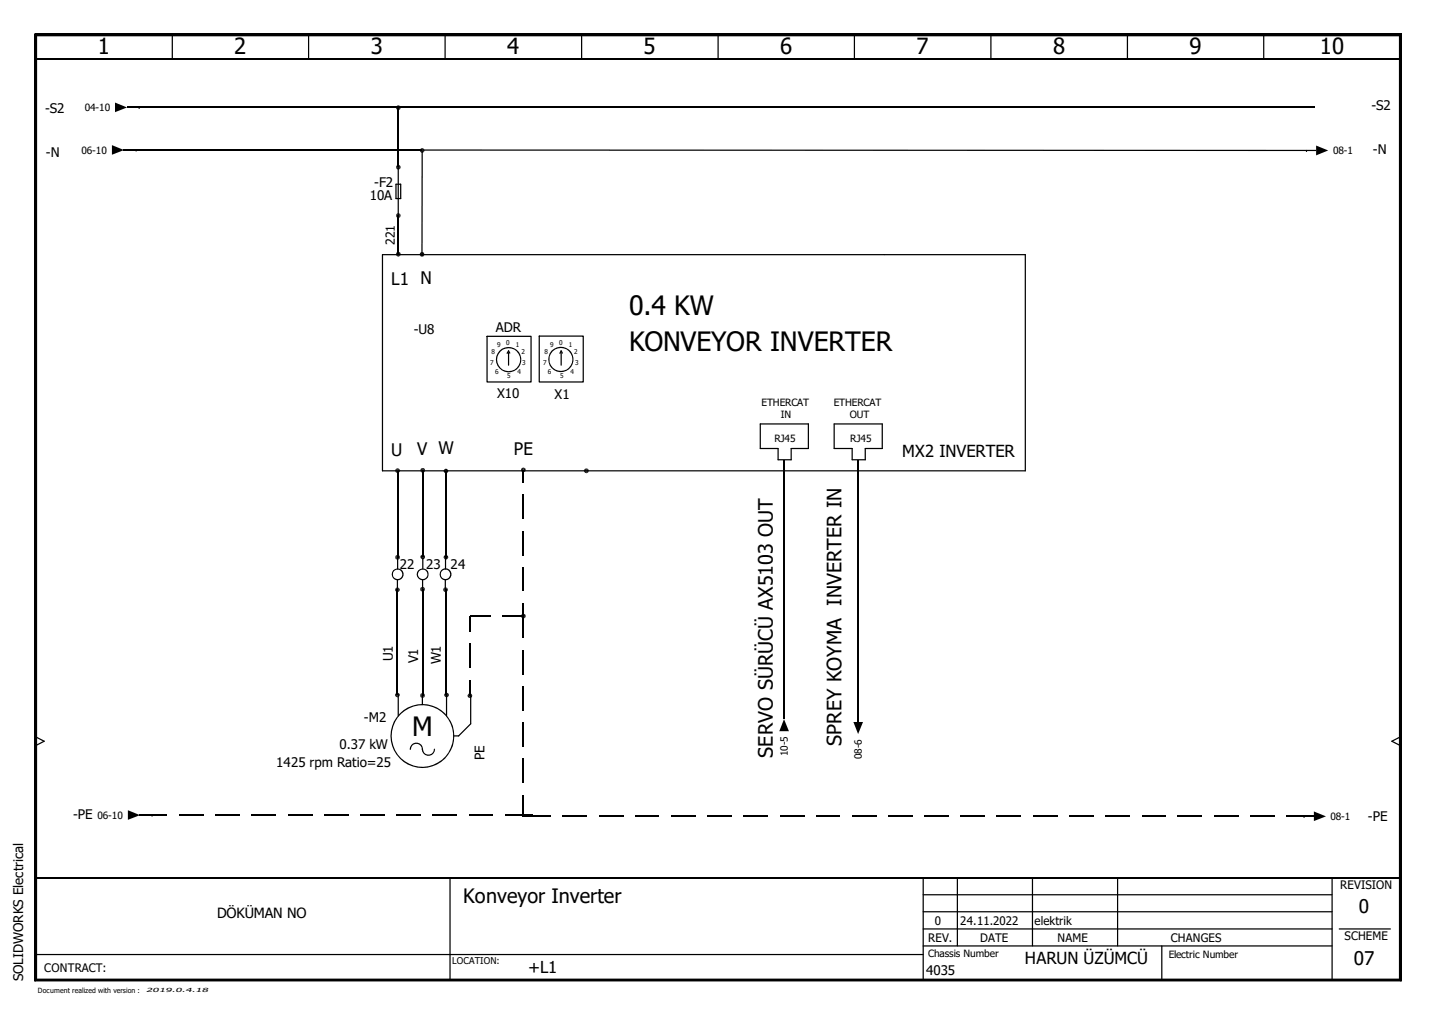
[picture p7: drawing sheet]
<svg xmlns="http://www.w3.org/2000/svg" width="297mm" height="210mm" viewBox="0 0 297 210" stroke-linecap="round" stroke-linejoin="round" font-family="sans-serif">
<path d="M0 0h297v209.9h-297z" fill="none" stroke="#fff" stroke-width=".21"/>
<g fill="none" stroke="#000" stroke-width=".25">
<path d="M35.6 7.2v4.9M63.8 7.2v4.9M92.1 7.2v4.9M120.3 7.2v4.9M148.5 7.2v4.9M176.7 7.2v4.9M205 7.2v4.9M233.2 7.2v4.9M261.4 7.2v4.9M25.6 31h61.7M26.2 22.2h245.7M28.1 31h.1"/>
<path d="M28.8 22.2h.1M81.9 38.1h1v3h-1zM82.4 22.3v30.3M270.3 31.1h.1M79.1 52.7h133v44.7h-133zM100.7 69.6h9.2v9.4h-9.2zM105.2 72.9v2.6M105.4 73l-.2-.4-.3 .5M111.5 69.5h9.1v9.5h-9.1zM116.1 72.9v2.6M116.3 73l-.2-.4-.3 .5M82.3 97.3v18"/>
<path d="M87.5 97.2v18M92.2 97.4v17.8M108.2 97.2v2.6M157.3 87.7h9.9v5.1h-3.5v2.3h-2.8v-2.3h-3.6zM162.2 95.2v53.5M172.5 87.7h10v5.1h-3.5v2.3h-2.7v-2.3h-3.8zM177.5 95.2v54.1M82.2 119.9v1.8M82.3 115.4v2.3M87.4 119.9v1.8M87.5 115.4v2.3M92.1 119.9v1.8"/>
<path d="M92.2 115.4v2.3M108.2 102.3v5M108.2 109.8v5M108.2 117.3v5M82.2 122v21.7M87.4 121.9v23.8M92.2 122v21.7M97.2 133.1v5M101.5 127.4h-4.3v3.2M104 127.4h4.2M108.2 124.8v7.1M108.2 134.4v5"/>
<path d="M7.4 152.4l1.7 .9-1.7 .9M82.4 143.7v4.3M92.4 143.7v4.3M97.2 140.6v3.3M97.4 143.7v6l-2.5 2.5h-1.1M108.2 141.9v5M108.2 149.4v4.9M108.2 156.8v5M162.2 146.2h.1M177.5 147.3h.1M289.6 152.4l-1.7 .9 1.7 .9M28.9 168.6h5.7"/>
<path d="M31.5 168.6h.1M37.1 168.6h5M44.6 168.6h5M52.1 168.6h5M59.6 168.6h5M67 168.6h5M74.5 168.6h5M82 168.6h5M89.5 168.6h5M97 168.6h4.9M104.4 168.6h5.7M108.2 164.3v4.5h5.7"/>
<path d="M116.4 168.8h5M123.9 168.8h5M131.4 168.8h5M138.8 168.8h5M146.3 168.8h5M153.8 168.8h5M161.3 168.8h5M168.8 168.8h5M176.3 168.8h5M183.8 168.8h5M191.3 168.8h5M198.8 168.8h4.9"/>
<path d="M206.2 168.8h5M213.7 168.8h5M221.2 168.8h5M228.7 168.8h5M236.2 168.8h4.9M243.6 168.8h5M251.1 168.8h5M258.6 168.8h5M266.1 168.8h5.7M269.7 168.8h.1M7.4 197.4h183.6M93.1 181.5v21.2"/>
<path d="M191 195.6h84.5M191 181.5v21.2M191 192.1h84.5M191 188.6h84.5M191 185h84.5M198 181.5v14.1M213.6 181.5v14.1M231.2 181.5v14.1M240.3 195.6v7.1M275.5 181.5v21.2M277 192.1h10.6"/>
</g>
<path d="M7.2 7.2h282.6M7.2 202.7h282.6" fill="none" stroke="#000" stroke-width=".38"/>
<g fill="#000">
<path d="M7.2 7l.4 .4zM289.8 7l-.3 .4zM23.2 30l2.5 1-2.5 1zM23.8 21.2l2.5 1-2.5 1zM81.9 22.3h.5l-.4 .3zM81.9 34.6h.5l-.4 .3zM82 21.9l.4 .3-.5 .1zM82 22.6l.4-.3v.5zM82 34.2l.4 .3-.5 .1zM82 34.9l.4-.3v.5zM82 21.9l.4-.1v.4zM82.4 22.3l.4 .3-.4 .2z"/>
<path d="M82 34.2l.4-.1v.4zM82.4 34.6l.4 .3-.4 .2zM82.4 21.8l.4 .1-.4 .3zM82.4 22.3h.5l-.1 .3zM82.4 34.1l.4 .1-.4 .3zM82.4 34.6h.5l-.1 .3zM82.4 22.2l.4-.3 .1 .4zM82.4 34.5l.4-.3 .1 .4zM86.8 31.1l.5 .1-.3 .3zM87 30.8l.3 .3h-.5zM87 31.5l.3-.3v.4zM87 30.8l.3-.2v.5z"/>
<path d="M87.3 31.2l.4 .3-.4 .1zM87.3 30.6l.4 .2-.3 .3zM87.4 31.1h.4l-.1 .4zM87.4 31.1l.3-.3 .1 .3zM272.2 30.1l2.5 1-2.5 1zM81.9 52.6h.5l-.4 .3zM81.9 44.6h.5l-.4 .3zM82 52.2l.3 .4h-.4zM82 52.9l.4-.3v.5zM82 44.2l.4 .3-.5 .1zM82 44.9l.4-.3v.5zM82 52.2l.4-.1v.4z"/>
<path d="M82.4 52.6l.4 .3-.4 .2zM82 44.2l.4-.1v.4zM82.4 44.6l.4 .3-.4 .2zM82.4 52.1l.4 .1-.4 .3zM82.4 52.6h.5l-.1 .3zM82.4 44.1l.4 .1-.4 .3zM82.4 44.6h.5l-.1 .3zM82.4 52.5l.4-.3 .1 .4zM82.4 44.5l.4-.3 .1 .4zM86.8 52.6h.4l-.3 .4zM86.9 52.2l.3 .4h-.4zM87.2 52.6l.1 .5-.4-.1z"/>
<path d="M86.9 52.2l.4-.1v.4zM87.3 52.7l.4 .3-.4 .1zM87.3 52.1l.4 .1-.4 .4zM87.3 52.6h.5l-.1 .4zM87.3 52.6l.4-.4 .1 .4zM81.7 97.3l.5 .1-.3 .3zM81.9 97l.3 .3h-.5zM81.9 97.7l.4-.3v.4zM81.9 97l.4-.2v.5zM82.3 97.4l.3 .3-.3 .1zM82.3 96.8l.3 .2-.3 .3zM82.3 97.3h.5l-.2 .4z"/>
<path d="M82.3 97.3l.3-.3 .2 .3zM86.9 97.2l.5 .1-.3 .3zM87.1 96.9l.3 .3h-.5zM87.4 97.3l.1 .4-.4-.1zM87.1 96.9l.4-.1v.4zM87.5 97.3l.3 .3-.3 .1zM87.5 96.8l.3 .1-.3 .3zM87.5 97.3l.4-.1-.1 .4zM87.5 97.2l.3-.3 .1 .3zM91.7 97.4l.5 .1-.3 .2zM91.9 97.1l.3 .3h-.5zM92.2 97.5v.4l-.3-.2z"/>
<path d="M91.9 97.1l.3-.2v.5zM92.2 97.5l.4 .2-.4 .2zM92.2 96.9l.4 .2-.3 .3zM92.3 97.4h.4l-.1 .3zM92.3 97.4l.3-.3 .1 .3zM107.8 97.2h.4l-.3 .3zM107.9 96.8l.3 .4h-.4zM108.2 97.2v.5l-.3-.2zM107.9 96.8l.3-.1v.5zM108.2 97.2l.4 .3-.4 .2zM108.2 96.7l.4 .1-.3 .4zM108.3 97.2h.5l-.2 .3z"/>
<path d="M108.3 97.2l.3-.4 .2 .4zM120.8 97.4h.4l-.3 .3zM120.9 97l.3 .4h-.4zM121.2 97.4l.1 .5-.4-.2zM120.9 97l.4-.1v.4zM121.3 97.4l.4 .3-.4 .2zM121.3 96.9l.4 .1-.4 .3zM121.3 97.4h.5l-.1 .3zM121.3 97.3l.4-.3 .1 .4zM81.7 115.3h.5l-.3 .3zM81.9 114.9l.3 .4h-.5zM82.2 115.3l.1 .4-.4-.1z"/>
<path d="M81.9 114.9l.4-.1v.4zM82.3 115.3l.3 .3-.3 .1zM82.3 114.8l.3 .1-.3 .3zM82.3 115.3h.5l-.2 .3zM82.6 114.9l.2 .4h-.5zM86.9 115.2h.5l-.3 .3zM87.1 114.8l.3 .4h-.5zM87.1 115.5l.4-.3v.5zM87.1 114.8l.4-.1v.4zM87.5 115.2l.3 .3-.3 .2zM87.5 114.7l.3 .1-.3 .3zM87.5 115.2h.4l-.1 .3z"/>
<path d="M87.5 115.1l.3-.3 .1 .4zM91.7 115.2l.5 .1-.3 .3zM91.9 114.9l.3 .3h-.5zM92.2 115.3v.4l-.3-.1zM91.9 114.9l.3-.2v.5zM92.2 115.3l.4 .3-.4 .1zM92.2 114.7l.4 .2-.3 .3zM92.3 115.2h.4l-.1 .4zM92.3 115.2l.3-.3 .1 .3zM81.7 122h.5l-.3 .3zM81.9 121.6l.3 .4h-.5zM82.2 122v.5l-.3-.2z"/>
<path d="M81.9 121.6l.3-.1v.4zM82.2 122l.3 .3-.3 .2zM82.2 121.5l.3 .1-.2 .3zM82.3 122h.4l-.2 .3zM82.3 121.9l.2-.3 .2 .4zM86.9 121.9h.5l-.4 .3zM87 121.5l.4 .4h-.5zM87.4 121.9v.4l-.4-.1zM87 121.5l.4-.1v.4zM87.4 121.9l.4 .3-.4 .1zM87.4 121.4l.4 .1-.3 .3zM87.5 121.9h.4l-.1 .3z"/>
<path d="M87.8 121.5l.1 .4h-.4zM91.6 122h.5l-.3 .3zM91.8 121.6l.3 .4h-.5zM92.1 122l.1 .5-.4-.2zM91.8 121.6l.4-.1v.4zM92.2 122l.3 .3-.3 .2zM92.2 121.5l.3 .1-.3 .3zM92.2 122h.5l-.2 .3zM92.5 121.6l.2 .4h-.5zM107.8 127.4l.4 .1-.3 .3zM107.9 127l.3 .4h-.4zM108.2 127.5v.4l-.3-.1z"/>
<path d="M107.9 127l.3-.1v.5zM108.2 127.5l.4 .3-.4 .1zM108.2 126.9l.4 .1-.3 .4zM108.3 127.5l.5-.1-.2 .4zM108.3 127.4l.3-.4 .2 .4zM81.7 143.7l.5 .1-.3 .3zM81.9 143.4l.3 .3h-.5zM82.2 143.8v.4l-.3-.1zM81.9 143.4l.3-.2v.5zM82.2 143.8l.3 .3-.3 .1zM82.2 143.2l.3 .2-.2 .3zM82.3 143.7h.4l-.2 .4z"/>
<path d="M82.3 143.7l.2-.3 .2 .3zM86.9 143.8h.5l-.4 .4zM87 143.5l.4 .3h-.5zM87 144.2l.4-.3v.4zM87 143.5l.4-.2v.5zM87.4 143.9l.4 .3-.4 .1zM87.4 143.3l.4 .2-.3 .3zM87.5 143.8h.4l-.1 .4zM87.8 143.5l.1 .3h-.4zM91.9 143.7l.4 .1-.3 .3zM92 143.4l.3 .3h-.4zM92.3 143.8l.1 .4-.4-.1z"/>
<path d="M92 143.4l.4-.2v.5zM92.4 143.8l.3 .3-.3 .1zM92.4 143.2l.3 .2-.3 .3zM92.4 143.7h.5l-.2 .4zM92.4 143.7l.3-.3 .2 .3zM96.7 143.9h.5l-.3 .3zM96.9 143.5l.3 .4h-.5zM97.2 143.9v.5l-.3-.2zM96.9 143.5l.3-.1v.4zM97.2 143.9l.3 .3-.3 .2zM97.2 143.4l.3 .1-.3 .3zM97.2 143.9h.5l-.2 .3z"/>
<path d="M97.5 143.5l.2 .4h-.5zM162.2 148.7l1 2.5h-2zM176.5 149.3h2l-1 2.5zM26.5 167.6l2.5 1-2.5 .9zM271.8 167.8l2.5 1-2.5 1zM7.6 202.5l-.4 .4zM289.5 202.5l.3 .4z"/>
<path d="M103.3 72.6a2.64 2.64 0 0 1 4.2 .4 2.64 2.64 0 0 1-1.6 3.9 2.64 2.64 0 0 1-3.3-2.5h.2a2.39 2.39 0 0 0 3.4 2.1 2.39 2.39 0 0 0 .6-3.9 2.39 2.39 0 0 0-3.9 1.1l-.1 .7h-.2l.1-.7z" fill-rule="evenodd"/>
<path d="M114.1 72.5a2.63 2.63 0 0 1 4.1 .4 2.63 2.63 0 0 1-1.4 3.9 2.63 2.63 0 0 1-3.4-2.5h.3a2.38 2.38 0 0 0 3.2 2.2 2.38 2.38 0 0 0 .9-3.8 2.38 2.38 0 0 0-3.8 .5l-.3 .5v.6h-.3l.3-1.2z" fill-rule="evenodd"/>
<path d="M81.3 117.9a1.24 1.24 0 0 1 2 .2 1.24 1.24 0 0 1-.7 1.8 1.24 1.24 0 0 1-1.6-1.1h.3a.99 .99 0 0 0 1.4 .8 .99 .99 0 0 0 .2-1.7 .99 .99 0 0 0-1.6 .5v.4h-.3z" fill-rule="evenodd"/>
<path d="M86.5 117.9a1.24 1.24 0 0 1 2 .3 1.24 1.24 0 0 1-.7 1.8 1.24 1.24 0 0 1-1.6-1.2h.2a.99 .99 0 0 0 1.4 .9 .99 .99 0 0 0 .3-1.6 .99 .99 0 0 0-1.6 .3l-.1 .4h-.2z" fill-rule="evenodd"/>
<path d="M91.2 117.9a1.24 1.24 0 0 1 2 .2 1.24 1.24 0 0 1-.7 1.8 1.24 1.24 0 0 1-1.6-1.1h.3a.98 .98 0 0 0 1.4 .8 .98 .98 0 0 0 .2-1.6 .98 .98 0 0 0-1.6 .4v.4h-.3z" fill-rule="evenodd"/>
<path d="M82.7 147.5a6.6 6.6 0 0 1 10.4 1.4 6.6 6.6 0 0 1-4 9.7 6.6 6.6 0 0 1-8.3-6.4h.2a6.4 6.4 0 0 0 9.2 5.7 6.4 6.4 0 0 0 .9-10.8 6.4 6.4 0 0 0-10 4.1l-.1 1h-.2a6.7 6.7 0 0 1 1.9-4.7z" fill-rule="evenodd"/>
<path d="M87.2 154.9h.3a1.12 1.12 0 0 0 1.1 1.2 1.12 1.12 0 0 0 1.1-1.2h.3a1.38 1.38 0 0 1-1.4 1.4 1.38 1.38 0 0 1-1.4-1.4z" fill-rule="evenodd"/>
<path d="M85.1 154.1a1.37 1.37 0 0 1 1.5-.4 1.37 1.37 0 0 1 .9 1.2h-.3a1.12 1.12 0 0 0-1.1-1.1 1.12 1.12 0 0 0-1.1 1.1h-.3z" fill-rule="evenodd"/>
<circle cx="84.9" cy="154.9" r=".12"/>
<circle cx="87.4" cy="154.9" r=".12"/>
<circle cx="89.9" cy="154.9" r=".12"/>
</g>
<g fill="none" stroke="#000" stroke-width=".21">
<path d="M7.2 7l.4 .4zM7.2 7h282.6zM7.2 7v195.9zM7.2 7h282.6v195.9h-282.6zM7.6 7.4h281.9zM7.6 7.4v195.1zM7.6 7.4h281.9v195.1h-281.9zM289.5 7.4v195.1zM289.8 7l-.3 .4zM289.8 7v195.9zM7.2 202.9h282.6zM7.6 202.5l-.4 .4z"/>
<path d="M7.6 202.5h281.9zM289.5 202.5l.3 .4z"/>
</g>
<path d="M7.4 7v195.9M7.4 12.1h282.2M289.6 7v195.9M87.3 31.1h184.9M7.4 181.5h282.2" fill="none" stroke="#000" stroke-width=".34"/>
<path d="M87.3 31.1v21.5" fill="none" stroke="#000" stroke-width=".3"/>
<g font-size="5.5">
<text x="130.1" y="65.1">0.4 KW</text>
<text x="130.1" y="72.5">KONVEYOR INVERTER</text>
<text x="85.3" y="152.2">M</text>
</g>
<g font-size="4.6">
<text x="20.2" y="11.3">1</text>
<text x="48.5" y="11.3">2</text>
<text x="76.7" y="11.3">3</text>
<text x="104.9" y="11.3">4</text>
<text x="133.1" y="11.3">5</text>
<text x="161.4" y="11.3">6</text>
<text x="189.6" y="11.3">7</text>
<text x="217.8" y="11.3">8</text>
<text x="246" y="11.3">9</text>
<text x="273" y="11.3">10</text>
</g>
<g font-size="4.1">
<text x="174.1" y="154.3" transform="rotate(-90 174.1 154.3)">SPREY KOYMA INVERTER IN</text>
<text x="159.9" y="156.7" transform="rotate(-90 159.9 156.7)">SERVO SÜRÜCÜ AX5103 OUT</text>
<text x="95.8" y="186.7">Konveyor Inverter</text>
</g>
<g font-size="3.9">
<text x="281.1" y="188.8">0</text>
<text x="280" y="199.5">07</text>
</g>
<g font-size="3.6">
<text x="80.9" y="58.9">L1 N</text>
<text x="80.9" y="94.4">U</text>
<text x="86.3" y="94.1">V W</text>
<text x="106.3" y="94.2">PE</text>
</g>
<g font-size="3.4">
<text x="186.6" y="94.5">MX2 INVERTER</text>
<text x="109.3" y="201.1">+L1</text>
<text x="212" y="199.4">HARUN ÜZÜMCÜ</text>
</g>
<text font-size="2.9" x="44.9" y="189.8">DÖKÜMAN NO</text>
<g font-size="2.7">
<text x="9.3" y="23.3">-S2</text>
<text x="283.7" y="22.7">-S2</text>
<text x="9.5" y="32.4">-N</text>
<text x="284" y="31.8">-N</text>
<text x="76.5" y="41.3">10A</text>
<text x="77.4" y="38.7">-F2</text>
<text x="85.6" y="69">-U8</text>
<text x="102.6" y="68.7">ADR</text>
<text x="102.8" y="82.3">X10</text>
<text x="114.7" y="82.5">X1</text>
<text x="82.7" y="117.7">22</text>
<text x="88.1" y="117.7">23</text>
<text x="93.2" y="117.7">24</text>
<text x="81.2" y="136.8" transform="rotate(-90 81.2 136.8)">U1</text>
<text x="86.5" y="137.2" transform="rotate(-90 86.5 137.2)">V1</text>
<text x="91.2" y="137.4" transform="rotate(-90 91.2 137.4)">W1</text>
<text x="75.3" y="149.2">-M2</text>
<text x="70.2" y="154.9">0.37 kW</text>
<text x="57.1" y="158.7">1425 rpm Ratio=25</text>
<text x="100.2" y="157.2" transform="rotate(-90 100.2 157.2)">PE</text>
<text x="15.1" y="169.3">-PE</text>
<text x="283" y="169.7">-PE</text>
<text x="4.8" y="202.9" transform="rotate(-90 4.8 202.9)">SOLIDWORKS Electrical</text>
<text x="191.6" y="201.5">4035</text>
</g>
<text font-size="2.6" x="81.7" y="50.7" transform="rotate(-90 81.7 50.7)">221</text>
<g font-size="2.4">
<text x="277.2" y="183.9">REVISION</text>
<text x="193.4" y="191.3">0</text>
<text x="198.6" y="191.3">24.11.2022</text>
<text x="214" y="191.3">elektrik</text>
<text x="192" y="194.7">REV.</text>
<text x="202.7" y="194.7">DATE</text>
<text x="218.8" y="194.7">NAME</text>
<text x="242.2" y="194.7">CHANGES</text>
<text x="278.1" y="194.4">SCHEME</text>
<text x="9.1" y="200.9">CONTRACT:</text>
</g>
<g font-size="2.1">
<text x="17.6" y="22.9">04-10</text>
<text x="16.9" y="31.7">06-10</text>
<text x="275.8" y="31.9">08-1</text>
<text x="157.5" y="84">ETHERCAT</text>
<text x="172.5" y="84">ETHERCAT</text>
<text x="161.5" y="86.5">IN</text>
<text x="175.8" y="86.5">OUT</text>
<text x="160.2" y="91.4">RJ45</text>
<text x="175.9" y="91.4">RJ45</text>
<text x="162.9" y="156.3" transform="rotate(-90 162.9 156.3)">10-5</text>
<text x="178.3" y="156.9" transform="rotate(-90 178.3 156.9)">08-6</text>
<text x="20.2" y="169.3">06-10</text>
<text x="275.2" y="169.6">08-1</text>
<text x="192" y="198">Chassis Number</text>
<text x="241.8" y="198.1">Electric Number</text>
</g>
<text font-size="1.9" x="93.5" y="199.3">LOCATION:</text>
<text font-size="1.5" x="7.8" y="205.3">Document realized with version :</text>
<g font-size="1.4">
<text x="102.9" y="71.8">9</text>
<text x="104.7" y="71.2">0</text>
<text x="106.7" y="71.8">1</text>
<text x="113.8" y="71.8">9</text>
<text x="115.7" y="71.2">0</text>
<text x="117.6" y="71.8">1</text>
<text x="101.4" y="75.6">7</text>
<text x="101.6" y="73.3">8</text>
<text x="102.4" y="77.3">6</text>
<text x="107" y="77.3">4</text>
<text x="107.9" y="73.3">2</text>
<text x="108" y="75.6">3</text>
<text x="112.3" y="75.6">7</text>
<text x="112.6" y="73.3">8</text>
<text x="113.3" y="77.3">6</text>
<text x="118" y="77.3">4</text>
<text x="118.8" y="73.3">2</text>
<text x="119" y="75.6">3</text>
<text x="104.9" y="78.2">5</text>
<text x="115.9" y="78.2">5</text>
</g>
<text font-size="1.2" x="30.3" y="205.2">2019.0.4.18</text>
</svg>
